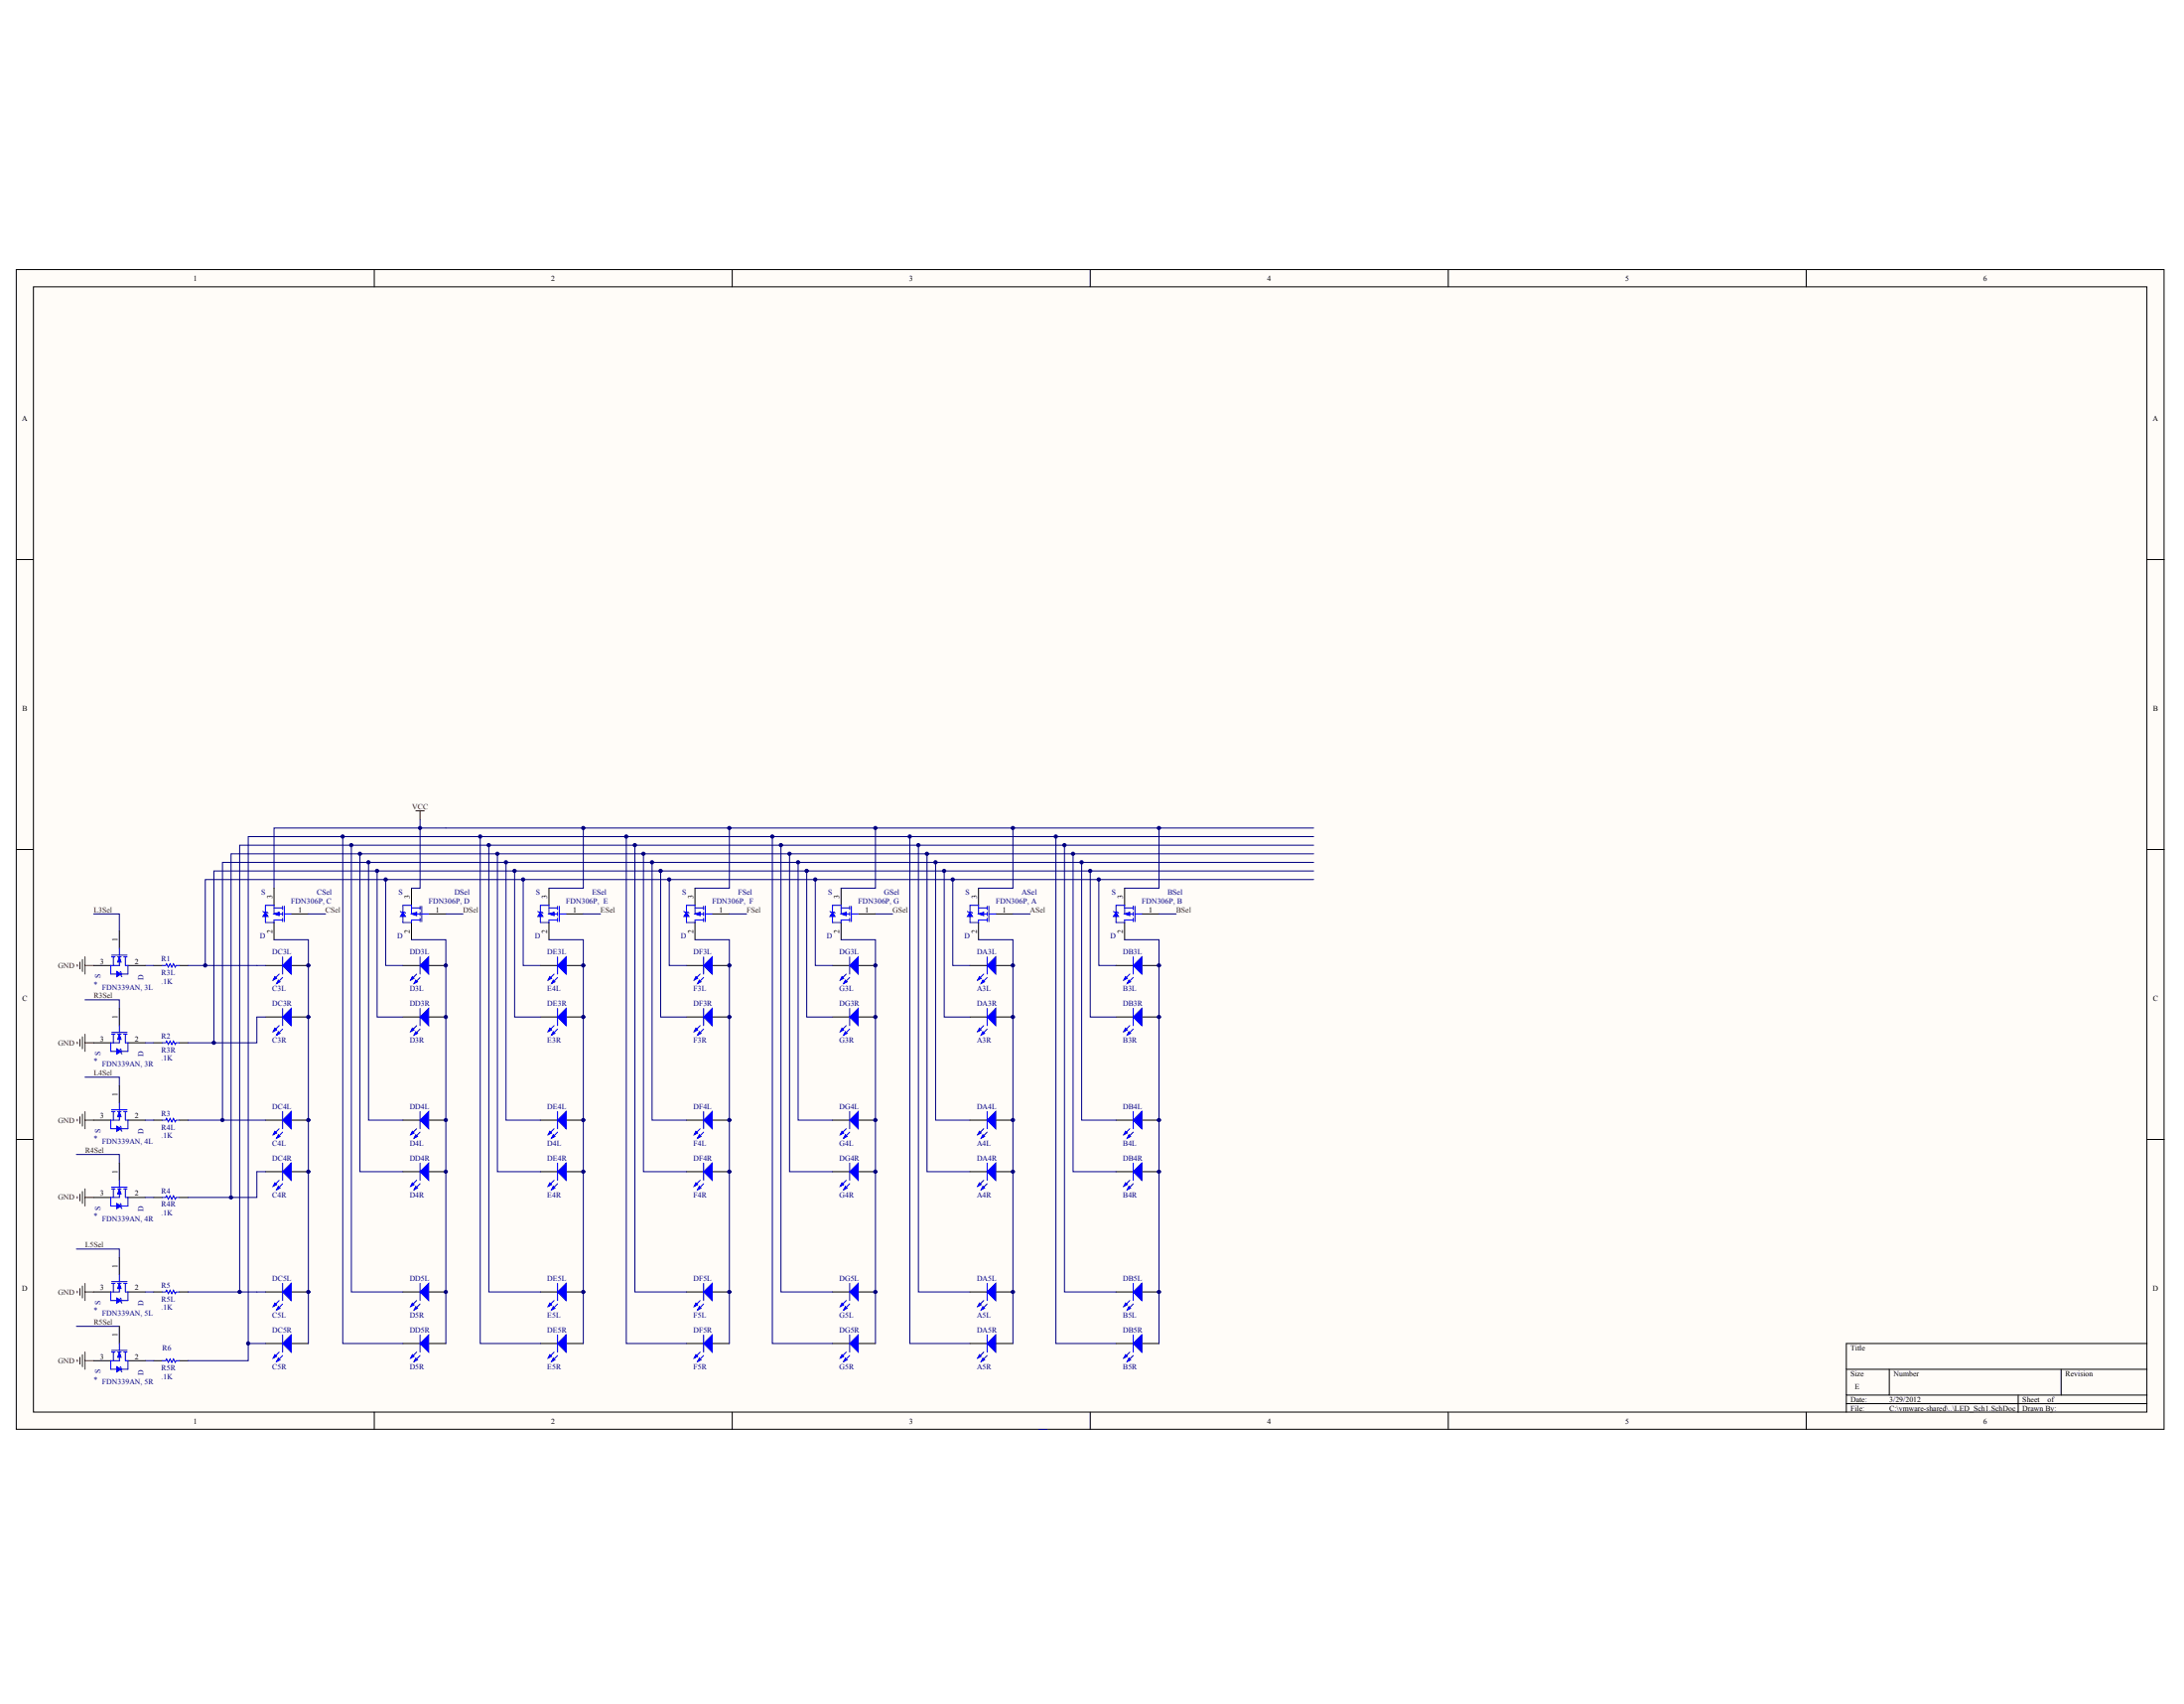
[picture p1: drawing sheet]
<svg xmlns="http://www.w3.org/2000/svg" width="258mm" height="201mm" viewBox="0 0 258 201" stroke-linecap="round" stroke-linejoin="round" font-family="sans-serif">
<g fill="#fffcf8" stroke="#000" stroke-width=".12">
<path d="M1.9 31.8h253.6v136.9h-253.6z"/>
<path d="M3.9 33.8h249.6v132.8h-249.6z"/>
</g>
<g fill="none" stroke="#000" stroke-width=".12">
<path d="M44.2 31.8v2M86.5 31.8v2M128.7 31.8v2M171 31.8v2M213.3 31.8v2M1.9 66h2M253.5 66h2M1.9 100.2h2M11.1 113.9h2M14.1 109.9v2M14.1 119v2M15.1 113.9h2"/>
<path d="M18.2 113.9h1M21.2 113.9h1M31.3 113.9h2.1M32.4 104.8v2M32.4 108.9v2M34.4 113.9h2M34.4 107.9h2M47.6 113.9h2M48.6 104.8v2M48.6 108.9v2M50.6 113.9h2M50.6 107.9h2"/>
<path d="M63.8 113.9h2M64.8 104.8v2M64.8 108.9v2M66.8 113.9h2.1M66.8 107.9h2.1M81.1 113.9h2M82.1 104.8v2M82.1 108.9v2M84.1 113.9h2M84.1 107.9h2M98.3 113.9h2M99.3 104.8v2"/>
<path d="M99.3 108.9v2M101.3 113.9h2.1M101.3 107.9h2.1M114.5 113.9h2.1M115.5 104.8v2M115.5 108.9v2M117.6 113.9h2M117.6 107.9h2M131.8 113.9h2M132.8 104.8v2M132.8 108.9v2M134.8 113.9h2"/>
<path d="M134.8 107.9h2M253.5 100.2h2M1.9 134.5h2M11.1 132.2h2M11.1 123.1h2M14.1 128.1v2.1M14.1 137.3v2M15.1 132.2h2M15.1 123.1h2M18.2 132.2h1M18.2 123.1h1M21.2 132.2h1"/>
<path d="M21.2 123.1h1M31.3 120h2.1M31.3 132.2h2.1M31.3 138.3h2.1M34.4 120h2M34.4 132.2h2M34.4 138.3h2M47.6 120h2M47.6 132.2h2M47.6 138.3h2M50.6 120h2M50.6 132.2h2"/>
<path d="M50.6 138.3h2M63.8 120h2M63.8 132.2h2M63.8 138.3h2M66.8 120h2.1M66.8 132.2h2.1M66.8 138.3h2.1M81.1 120h2M81.1 132.2h2M81.1 138.3h2M84.1 120h2M84.1 132.2h2"/>
<path d="M84.1 138.3h2M98.3 120h2M98.3 132.2h2M98.3 138.3h2M101.3 120h2.1M101.3 132.2h2.1M101.3 138.3h2.1M114.5 120h2.1M114.5 132.2h2.1M114.5 138.3h2.1M117.6 120h2M117.6 132.2h2"/>
<path d="M117.6 138.3h2M131.8 120h2M131.8 132.2h2M131.8 138.3h2M134.8 120h2M134.8 132.2h2M134.8 138.3h2M253.5 134.5h2M11.1 152.5h2M11.1 141.3h2M14.1 148.4v2M14.1 156.5v2"/>
<path d="M15.1 152.5h2M15.1 141.3h2M18.2 152.5h1M18.2 141.3h1M21.2 152.5h1M21.2 141.3h1M31.3 158.5h2.1M31.3 152.5h2.1M34.4 158.5h2M34.4 152.5h2M47.6 158.5h2M47.6 152.5h2"/>
<path d="M50.6 158.5h2M50.6 152.5h2M63.8 158.5h2M63.8 152.5h2M66.8 158.5h2.1M66.8 152.5h2.1M81.1 158.5h2M81.1 152.5h2M84.1 158.5h2M84.1 152.5h2M98.3 158.5h2M98.3 152.5h2"/>
<path d="M101.3 158.5h2.1M101.3 152.5h2.1M114.5 158.5h2.1M114.5 152.5h2.1M117.6 158.5h2M117.6 152.5h2M131.8 158.5h2M131.8 152.5h2M134.8 158.5h2M134.8 152.5h2M253.5 158.5h-35.5v8.2M11.1 160.6h2"/>
<path d="M15.1 160.6h2M18.2 160.6h1M21.2 160.6h1M44.2 166.7v2M86.5 166.7v2M128.7 166.7v2M171 166.7v2M213.3 166.7v2M218 161.6h35.5M218 164.6h35.5M218 165.6h35.5M223.1 161.6v3"/>
<path d="M238.3 164.6v2.1M243.4 161.6v3"/>
</g>
<g fill="#00f" stroke="#00f" stroke-width=".12">
<path d="M33.4 113.9l1-1v2z"/>
<path d="M32.5 115.3l.2 .2-.4 .2z"/>
<path d="M32.9 115.7l.2 .2-.4 .2z"/>
<path d="M33.4 120l1-1v2z"/>
<path d="M32.5 121.3l.2 .2-.4 .2z"/>
<path d="M32.9 121.7l.2 .2-.4 .2z"/>
<path d="M33.4 132.2l1-1v2z"/>
<path d="M32.5 133.5l.2 .2-.4 .2z"/>
<path d="M32.9 133.9l.2 .2-.4 .2z"/>
<path d="M33.4 138.3l1-1v2z"/>
<path d="M32.5 139.6l.2 .2-.4 .2z"/>
<path d="M32.9 140l.2 .2-.4 .2z"/>
<path d="M33.4 152.5l1-1.1v2.1z"/>
<path d="M32.5 153.8l.2 .2-.4 .2z"/>
<path d="M32.9 154.2l.2 .2-.4 .2z"/>
<path d="M33.4 158.5l1-1v2.1z"/>
<path d="M32.5 159.9l.2 .2-.4 .2z"/>
<path d="M32.9 160.3l.2 .2-.4 .2z"/>
<path d="M49.6 113.9l1-1v2z"/>
<path d="M48.7 115.3l.2 .2-.4 .2z"/>
<path d="M49.1 115.7l.2 .2-.4 .2z"/>
<path d="M49.6 120l1-1v2z"/>
<path d="M48.7 121.3l.2 .2-.4 .2z"/>
<path d="M49.1 121.7l.2 .2-.4 .2z"/>
<path d="M49.6 132.2l1-1v2z"/>
<path d="M48.7 133.5l.2 .2-.4 .2z"/>
<path d="M49.1 133.9l.2 .2-.4 .2z"/>
<path d="M49.6 138.3l1-1v2z"/>
<path d="M48.7 139.6l.2 .2-.4 .2z"/>
<path d="M49.1 140l.2 .2-.4 .2z"/>
<path d="M49.6 152.5l1-1.1v2.1z"/>
<path d="M48.7 153.8l.2 .2-.4 .2z"/>
<path d="M49.1 154.2l.2 .2-.4 .2z"/>
<path d="M49.6 158.5l1-1v2.1z"/>
<path d="M48.7 159.9l.2 .2-.4 .2z"/>
<path d="M49.1 160.3l.2 .2-.4 .2z"/>
<path d="M65.8 113.9l1-1v2z"/>
<path d="M64.9 115.3l.2 .2-.4 .2z"/>
<path d="M65.3 115.7l.2 .2-.4 .2z"/>
<path d="M65.8 120l1-1v2z"/>
<path d="M64.9 121.3l.2 .2-.4 .2z"/>
<path d="M65.3 121.7l.2 .2-.4 .2z"/>
<path d="M65.8 132.2l1-1v2z"/>
<path d="M64.9 133.5l.2 .2-.4 .2z"/>
<path d="M65.3 133.9l.2 .2-.4 .2z"/>
<path d="M65.8 138.3l1-1v2z"/>
<path d="M64.9 139.6l.2 .2-.4 .2z"/>
<path d="M65.3 140l.2 .2-.4 .2z"/>
<path d="M65.8 152.5l1-1.1v2.1z"/>
<path d="M64.9 153.8l.2 .2-.4 .2z"/>
<path d="M65.3 154.2l.2 .2-.4 .2z"/>
<path d="M65.8 158.5l1-1v2.1z"/>
<path d="M64.9 159.9l.2 .2-.4 .2z"/>
<path d="M65.3 160.3l.2 .2-.4 .2z"/>
<path d="M83.1 113.9l1-1v2z"/>
<path d="M82.2 115.3l.2 .2-.4 .2z"/>
<path d="M82.6 115.7l.2 .2-.4 .2z"/>
<path d="M83.1 120l1-1v2z"/>
<path d="M82.2 121.3l.2 .2-.4 .2z"/>
<path d="M82.6 121.7l.2 .2-.4 .2z"/>
<path d="M83.1 132.2l1-1v2z"/>
<path d="M82.2 133.5l.2 .2-.4 .2z"/>
<path d="M82.6 133.9l.2 .2-.4 .2z"/>
<path d="M83.1 138.3l1-1v2z"/>
<path d="M82.2 139.6l.2 .2-.4 .2z"/>
<path d="M82.6 140l.2 .2-.4 .2z"/>
<path d="M83.1 152.5l1-1.1v2.1z"/>
<path d="M82.2 153.8l.2 .2-.4 .2z"/>
<path d="M82.6 154.2l.2 .2-.4 .2z"/>
<path d="M83.1 158.5l1-1v2.1z"/>
<path d="M82.2 159.9l.2 .2-.4 .2z"/>
<path d="M82.6 160.3l.2 .2-.4 .2z"/>
<path d="M100.3 113.9l1-1v2z"/>
<path d="M99.4 115.3l.2 .2-.4 .2z"/>
<path d="M99.8 115.7l.2 .2-.4 .2z"/>
<path d="M100.3 120l1-1v2z"/>
<path d="M99.4 121.3l.2 .2-.4 .2z"/>
<path d="M99.8 121.7l.2 .2-.4 .2z"/>
<path d="M100.3 132.2l1-1v2z"/>
<path d="M99.4 133.5l.2 .2-.4 .2z"/>
<path d="M99.8 133.9l.2 .2-.4 .2z"/>
<path d="M100.3 138.3l1-1v2z"/>
<path d="M99.4 139.6l.2 .2-.4 .2z"/>
<path d="M99.8 140l.2 .2-.4 .2z"/>
<path d="M100.3 152.5l1-1.1v2.1z"/>
<path d="M99.4 153.8l.2 .2-.4 .2z"/>
<path d="M99.8 154.2l.2 .2-.4 .2z"/>
<path d="M100.3 158.5l1-1v2.1z"/>
<path d="M99.4 159.9l.2 .2-.4 .2z"/>
<path d="M99.8 160.3l.2 .2-.4 .2z"/>
<path d="M116.6 113.9l1-1v2z"/>
<path d="M115.6 115.3l.2 .2-.4 .2z"/>
<path d="M116.1 115.7l.2 .2-.5 .2z"/>
<path d="M116.6 120l1-1v2z"/>
<path d="M115.6 121.3l.2 .2-.4 .2z"/>
<path d="M116.1 121.7l.2 .2-.5 .2z"/>
<path d="M116.6 132.2l1-1v2z"/>
<path d="M115.6 133.5l.2 .2-.4 .2z"/>
<path d="M116.1 133.9l.2 .2-.5 .2z"/>
<path d="M116.6 138.3l1-1v2z"/>
<path d="M115.6 139.6l.2 .2-.4 .2z"/>
<path d="M116.1 140l.2 .2-.5 .2z"/>
<path d="M116.6 152.5l1-1.1v2.1z"/>
<path d="M115.6 153.8l.2 .2-.4 .2z"/>
<path d="M116.1 154.2l.2 .2-.5 .2z"/>
<path d="M116.6 158.5l1-1v2.1z"/>
<path d="M115.6 159.9l.2 .2-.4 .2z"/>
<path d="M116.1 160.3l.2 .2-.5 .2z"/>
<path d="M133.8 113.9l1-1v2z"/>
<path d="M132.9 115.3l.2 .2-.4 .2z"/>
<path d="M133.3 115.7l.2 .2-.4 .2z"/>
<path d="M133.8 120l1-1v2z"/>
<path d="M132.9 121.3l.2 .2-.4 .2z"/>
<path d="M133.3 121.7l.2 .2-.4 .2z"/>
<path d="M133.8 132.2l1-1v2z"/>
<path d="M132.9 133.5l.2 .2-.4 .2z"/>
<path d="M133.3 133.9l.2 .2-.4 .2z"/>
<path d="M133.8 138.3l1-1v2z"/>
<path d="M132.9 139.6l.2 .2-.4 .2z"/>
<path d="M133.3 140l.2 .2-.4 .2z"/>
<path d="M133.8 152.5l1-1.1v2.1z"/>
<path d="M132.9 153.8l.2 .2-.4 .2z"/>
<path d="M133.3 154.2l.2 .2-.4 .2z"/>
<path d="M133.8 158.5l1-1v2.1z"/>
<path d="M132.9 159.9l.2 .2-.4 .2z"/>
<path d="M133.3 160.3l.2 .2-.4 .2z"/>
<path d="M32.4 107.9l.6-.3v.5z"/>
<path d="M31.3 107.6l.3 .6h-.6z"/>
<path d="M48.6 107.9l.6-.3v.5z"/>
<path d="M47.6 107.6l.3 .6h-.6z"/>
<path d="M64.8 107.9l.6-.3v.5z"/>
<path d="M63.8 107.6l.3 .6h-.6z"/>
<path d="M82.1 107.9l.6-.3v.5z"/>
<path d="M81.1 107.6l.3 .6h-.7z"/>
<path d="M99.3 107.9l.6-.3v.5z"/>
<path d="M98.3 107.6l.3 .6h-.6z"/>
<path d="M115.5 107.9l.7-.3v.5z"/>
<path d="M114.5 107.6l.3 .6h-.6z"/>
<path d="M132.8 107.9l.6-.3v.5z"/>
<path d="M131.8 107.6l.3 .6h-.6z"/>
<path d="M14.1 112.9l.2 .6h-.4z"/>
<path d="M13.8 114.6l.5 .3-.5 .4z"/>
<path d="M14.1 122l.2 .7h-.4z"/>
<path d="M13.8 123.8l.5 .3-.5 .3z"/>
<path d="M14.1 131.2l.2 .6h-.4z"/>
<path d="M13.8 132.9l.5 .3-.5 .3z"/>
<path d="M14.1 140.3l.2 .6h-.4z"/>
<path d="M13.8 142l.5 .3-.5 .3z"/>
<path d="M14.1 151.4l.2 .7h-.4z"/>
<path d="M13.8 153.2l.5 .3-.5 .3z"/>
<path d="M14.1 159.6l.2 .6h-.4z"/>
<path d="M13.8 161.3l.5 .3-.5 .3z"/>
</g>
<g fill="none" stroke="#00f" stroke-width=".12">
<path d="M13.2 112.7h1.8M13.2 112.9h.4M13.4 112.9v1M13.9 112.9h.4M14.1 111.9v.8M14.1 112.9v1h-1v1h.7M14.2 114.6l.1 .1v.5l.1 .1M14.6 112.9h.4M14.8 112.9v1h.3v1h-.8M19.2 113.9h.4l.1-.2 .2 .4 .2-.4 .2 .4 .2-.4 .2 .4 .1-.2h.4M31 107.5l.1 .1h.4l.1 .1M31.3 107.6v-.8h1.1v1.1h1"/>
<path d="M31.3 108.2v.7h1.1v-.3h1M32.4 107.1h1M33 114.9l-.7 .8M33.4 115.4l-.7 .7M33.4 106.9v.4M33.4 107.6v.5M33.4 108.4v.4M33.4 112.9v2M33.4 119v2M33.6 107.9h.8M33.6 106.9v1.9M47.3 107.5l.1 .1h.4l.1 .1"/>
<path d="M47.6 108.2v.7h1v-.3h1M47.6 107.6v-.8h1v1.1h1M48.6 107.1h1M49.2 114.9l-.7 .8M49.6 115.4l-.7 .7M49.6 106.9v.4M49.6 107.6v.5M49.6 108.4v.4M49.6 112.9v2M49.6 119v2M49.8 107.9h.8M49.8 106.9v1.9"/>
<path d="M63.5 107.5l.1 .1h.4l.1 .1M63.8 108.2v.7h1v-.3h1M63.8 107.6v-.8h1v1.1h1M64.8 107.1h1M65.4 114.9l-.7 .8M65.8 115.4l-.7 .7M65.8 106.9v.4M65.8 107.6v.5M65.8 108.4v.4M65.8 112.9v2M65.8 119v2M66 107.9h.8"/>
<path d="M66 106.9v1.9M80.7 107.5l.1 .1h.5l.1 .1M81.1 108.2v.7h1v-.3h1M81.1 107.6v-.8h1v1.1h1M82.1 107.1h1M82.7 114.9l-.7 .8M83.1 115.4l-.7 .7M83.1 106.9v.4M83.1 107.6v.5M83.1 108.4v.4M83.1 112.9v2M83.1 119v2"/>
<path d="M83.3 107.9h.8M83.3 106.9v1.9M98 107.5l.1 .1h.4l.1 .1M98.3 108.2v.7h1v-.3h1M98.3 107.6v-.8h1v1.1h1M99.3 107.1h1M99.9 114.9l-.7 .8M100.3 115.4l-.7 .7M100.3 106.9v.4M100.3 107.6v.5M100.3 108.4v.4M100.3 112.9v2"/>
<path d="M100.3 119v2M100.5 107.9h.8M100.5 106.9v1.9M114.2 107.5l.1 .1h.4l.1 .1M114.5 108.2v.7h1v-.3h1.1M114.5 107.6v-.8h1v1.1h1.1M115.5 107.1h1.1M116.2 114.9l-.8 .8M116.6 115.4l-.8 .7M116.6 106.9v.4M116.6 107.6v.5M116.6 108.4v.4"/>
<path d="M116.6 112.9v2M116.6 119v2M116.8 107.9h.8M116.8 106.9v1.9M131.5 107.5l.1 .1h.4l.1 .1M131.8 108.2v.7h1v-.3h1M131.8 107.6v-.8h1v1.1h1M132.8 107.1h1M133.4 114.9l-.7 .8M133.8 115.4l-.7 .7M133.8 106.9v.4M133.8 107.6v.5"/>
<path d="M133.8 108.4v.4M133.8 112.9v2M133.8 119v2M134 107.9h.8M134 106.9v1.9M13.2 121.8h1.8M13.2 122h.4M13.2 131h1.8M13.2 131.2h.4M13.4 122v1.1M13.4 131.2v1M13.9 122h.4"/>
<path d="M13.9 131.2h.4M14.1 121v.8M14.1 122v1.1h-1v1h.7M14.1 130.2v.8M14.1 131.2v1h-1v1h.7M14.1 139.3v.8M14.2 123.8l.1 .1v.4l.1 .1M14.2 132.9l.1 .1v.4l.1 .1M14.6 122h.4M14.6 131.2h.4M14.8 122v1.1h.3v1h-.8M14.8 131.2v1h.3v1h-.8"/>
<path d="M19.2 123.1h.4l.1-.2 .2 .4 .2-.4 .2 .4 .2-.4 .2 .4 .1-.2h.4M19.2 132.2h.4l.1-.2 .2 .4 .2-.4 .2 .4 .2-.4 .2 .4 .1-.2h.4M33 121l-.7 .7M33 133.2l-.7 .7M33 139.3l-.7 .7M33.4 131.2v2M33.4 137.3v2M33.4 121.4l-.7 .7M33.4 133.6l-.7 .7M33.4 139.7l-.7 .7M49.2 121l-.7 .7M49.2 133.2l-.7 .7"/>
<path d="M49.2 139.3l-.7 .7M49.6 131.2v2M49.6 137.3v2M49.6 121.4l-.7 .7M49.6 133.6l-.7 .7M49.6 139.7l-.7 .7M65.4 121l-.7 .7M65.4 133.2l-.7 .7M65.4 139.3l-.7 .7M65.8 131.2v2M65.8 137.3v2M65.8 121.4l-.7 .7"/>
<path d="M65.8 133.6l-.7 .7M65.8 139.7l-.7 .7M82.7 121l-.7 .7M82.7 133.2l-.7 .7M82.7 139.3l-.7 .7M83.1 131.2v2M83.1 137.3v2M83.1 121.4l-.7 .7M83.1 133.6l-.7 .7M83.1 139.7l-.7 .7M99.9 121l-.7 .7M99.9 133.2l-.7 .7"/>
<path d="M99.9 139.3l-.7 .7M100.3 131.2v2M100.3 137.3v2M100.3 121.4l-.7 .7M100.3 133.6l-.7 .7M100.3 139.7l-.7 .7M116.2 121l-.8 .7M116.2 133.2l-.8 .7M116.2 139.3l-.8 .7M116.6 131.2v2M116.6 137.3v2M116.6 121.4l-.8 .7"/>
<path d="M116.6 133.6l-.8 .7M116.6 139.7l-.8 .7M133.4 121l-.7 .7M133.4 133.2l-.7 .7M133.4 139.3l-.7 .7M133.8 131.2v2M133.8 137.3v2M133.8 121.4l-.7 .7M133.8 133.6l-.7 .7M133.8 139.7l-.7 .7M13.2 140.1h1.8M13.2 140.3h.4"/>
<path d="M13.2 151.2h1.8M13.2 151.4h.4M13.2 159.4h1.8M13.2 159.6h.4M13.4 140.3v1M13.4 151.4v1.1M13.4 159.6v1M13.9 140.3h.4M13.9 151.4h.4M13.9 159.6h.4M14.1 140.3v1h-1v1h.7M14.1 150.4v.8"/>
<path d="M14.1 151.4v1.1h-1v1h.7M14.1 158.5v.9M14.1 159.6v1h-1v1h.7M14.2 142l.1 .1v.4l.1 .1M14.2 153.2l.1 .1v.4l.1 .1M14.6 140.3h.4M14.6 151.4h.4M14.6 159.6h.4M14.8 140.3v1h.3v1h-.8M14.8 151.4v1.1h.3v1h-.8M14.8 159.6v1h.3v1h-.8M19.2 141.3h.4l.1-.2 .2 .4 .2-.4 .2 .4 .2-.4 .2 .4 .1-.2h.4"/>
<path d="M19.2 152.5h.4l.1-.2 .2 .4 .2-.4 .2 .4 .2-.4 .2 .4 .1-.2h.4M33 153.5l-.7 .7M33 159.6l-.7 .7M33.4 151.4v2.1M33.4 157.5v2.1M33.4 153.9l-.7 .7M33.4 160l-.7 .7M49.2 153.5l-.7 .7M49.2 159.6l-.7 .7M49.6 151.4v2.1M49.6 157.5v2.1M49.6 153.9l-.7 .7"/>
<path d="M49.6 160l-.7 .7M65.4 153.5l-.7 .7M65.4 159.6l-.7 .7M65.8 151.4v2.1M65.8 157.5v2.1M65.8 153.9l-.7 .7M65.8 160l-.7 .7M82.7 153.5l-.7 .7M82.7 159.6l-.7 .7M83.1 151.4v2.1M83.1 157.5v2.1M83.1 153.9l-.7 .7"/>
<path d="M83.1 160l-.7 .7M99.9 153.5l-.7 .7M99.9 159.6l-.7 .7M100.3 151.4v2.1M100.3 157.5v2.1M100.3 153.9l-.7 .7M100.3 160l-.7 .7M116.2 153.5l-.8 .7M116.2 159.6l-.8 .7M116.6 151.4v2.1M116.6 157.5v2.1M116.6 153.9l-.8 .7"/>
<path d="M116.6 160l-.8 .7M133.4 153.5l-.7 .7M133.4 159.6l-.7 .7M133.8 151.4v2.1M133.8 157.5v2.1M133.8 153.9l-.7 .7M133.8 160l-.7 .7M14.2 161.3l.1 .1v.4l.1 .1M19.2 160.6h.4l.1-.2 .2 .4 .2-.4 .2 .4 .2-.4 .2 .4 .1-.2h.4"/>
</g>
<g fill="none" stroke="#800000" stroke-width=".12">
<path d="M49.1 95.7h1M49.6 95.7v1M9.1 113.8v.2M9.4 113.5v.8M9.7 113.2v1.4M10 112.9v2M10 113.9h1.1M9.1 123v.2M9.1 132.1v.2M9.4 122.7v.8M9.4 131.8v.8M9.7 122.3v1.5"/>
<path d="M9.7 131.5v1.4M10 122v2.1M10 131.2v2M10 123.1h1.1M10 132.2h1.1M9.1 141.2v.2M9.1 152.4v.2M9.4 140.9v.8M9.4 152.1v.8M9.7 140.6v1.4M9.7 151.8v1.4M9.7 159.9v1.4"/>
<path d="M10 140.3v2M10 151.4v2.1M10 159.6v2M10 141.3h1.1M10 152.5h1.1M9.1 160.5v.2M9.4 160.2v.8M10 160.6h1.1"/>
</g>
<g fill="none" stroke="#000080" stroke-width=".12">
<path d="M40.5 98.7v59.8h7.1M41.5 99.7v52.8h6.1M49.6 97.7h-17.2v7.1M49.6 97.7v7.1h-1M49.6 97.7h105.5M49.6 96.7v1M56.7 98.7v59.8h7.1M57.7 99.7v52.8h6.1M68.9 97.7v7.1h-4.1M74 98.7v59.8h7.1M75 99.7v52.8h6.1M86.1 97.7v7.1h-4"/>
<path d="M91.2 98.7v59.8h7.1M92.2 99.7v52.8h6.1M103.4 97.7v7.1h-4.1M107.4 98.7v59.8h7.1M108.4 99.7v52.8h6.1M119.6 97.7v7.1h-4.1M124.7 98.7v59.8h7.1M125.7 99.7v52.8h6.1M136.8 97.7v7.1h-4M155.1 98.7h-125.8v61.9h-7.1M155.1 99.7h-126.8v52.8M10 118h4.1v1"/>
<path d="M11.1 107.9h3v2M17.1 113.9h1.1M22.2 113.9h9.1M32.4 110.9h4v47.6M36.4 107.9h2M42.5 100.8v37.5h5.1M43.5 101.8v30.4h4.1M44.5 102.8v17.2h3.1M45.5 103.8v10.1h2.1M48.6 110.9h4v47.6M52.6 107.9h2.1M58.7 100.8v37.5h5.1"/>
<path d="M59.7 101.8v30.4h4.1M60.8 102.8v17.2h3M61.8 103.8v10.1h2M64.8 110.9h4.1v47.6M68.9 107.9h2M76 100.8v37.5h5.1M77 101.8v30.4h4.1M78 102.8v17.2h3.1M79 103.8v10.1h2.1M82.1 110.9h4v47.6M86.1 107.9h2.1M93.2 100.8v37.5h5.1"/>
<path d="M94.2 101.8v30.4h4.1M95.3 102.8v17.2h3M96.3 103.8v10.1h2M99.3 110.9h4.1v47.6M103.4 107.9h2M109.5 100.8v37.5h5M110.5 101.8v30.4h4M111.5 102.8v17.2h3M112.5 103.8v10.1h2M115.5 110.9h4.1v47.6M119.6 107.9h2M126.7 100.8v37.5h5.1"/>
<path d="M127.7 101.8v30.4h4.1M128.7 102.8v17.2h3.1M129.7 103.8v10.1h2.1M132.8 110.9h4v47.6M136.8 107.9h2.1M155.1 103.8h-130.9v10.1M155.1 102.8h-129.8v20.3M155.1 101.8h-128.8v30.4M155.1 100.8h-127.8v40.5M9 136.2h5.1v1.1M10 127.1h4.1v1M17.1 123.1h1.1"/>
<path d="M17.1 132.2h1.1M22.2 123.1h3.1M22.2 132.2h9.1M31.3 120h-1v3.1h-5M31.3 138.3h-1v3h-3M9 147.4h5.1v1M9 156.5h5.1M17.1 141.3h1.1M17.1 152.5h1.1M22.2 141.3h5.1M22.2 152.5h9.1M29.3 158.5h2"/>
<path d="M17.1 160.6h1.1M122.6 168.7h1.1"/>
</g>
<g fill="#000080" stroke="#000080" stroke-width=".12">
<circle cx="24.2" cy="113.9" r=".19"/>
<circle cx="25.2" cy="123.1" r=".19"/>
<circle cx="26.3" cy="132.2" r=".19"/>
<circle cx="27.3" cy="141.3" r=".19"/>
<circle cx="28.3" cy="152.5" r=".19"/>
<circle cx="29.3" cy="158.5" r=".19"/>
<circle cx="36.4" cy="152.5" r=".19"/>
<circle cx="36.4" cy="138.3" r=".19"/>
<circle cx="36.4" cy="132.2" r=".19"/>
<circle cx="36.4" cy="120" r=".19"/>
<circle cx="36.4" cy="113.9" r=".19"/>
<circle cx="40.5" cy="98.7" r=".19"/>
<circle cx="41.5" cy="99.7" r=".19"/>
<circle cx="42.5" cy="100.7" r=".19"/>
<circle cx="43.5" cy="101.8" r=".19"/>
<circle cx="44.5" cy="102.8" r=".19"/>
<circle cx="45.5" cy="103.8" r=".19"/>
<circle cx="49.6" cy="97.7" r=".19"/>
<circle cx="52.6" cy="152.5" r=".19"/>
<circle cx="52.6" cy="138.3" r=".19"/>
<circle cx="52.6" cy="132.2" r=".19"/>
<circle cx="52.6" cy="120" r=".19"/>
<circle cx="52.6" cy="113.9" r=".19"/>
<circle cx="56.7" cy="98.7" r=".19"/>
<circle cx="57.7" cy="99.7" r=".19"/>
<circle cx="58.7" cy="100.7" r=".19"/>
<circle cx="59.7" cy="101.8" r=".19"/>
<circle cx="60.8" cy="102.8" r=".19"/>
<circle cx="61.8" cy="103.8" r=".19"/>
<circle cx="68.9" cy="152.5" r=".19"/>
<circle cx="68.9" cy="138.3" r=".19"/>
<circle cx="68.9" cy="132.2" r=".19"/>
<circle cx="68.9" cy="120" r=".19"/>
<circle cx="68.9" cy="113.9" r=".19"/>
<circle cx="68.9" cy="97.7" r=".19"/>
<circle cx="73.9" cy="98.7" r=".19"/>
<circle cx="75" cy="99.7" r=".19"/>
<circle cx="76" cy="100.7" r=".19"/>
<circle cx="77" cy="101.8" r=".19"/>
<circle cx="78" cy="102.8" r=".19"/>
<circle cx="79" cy="103.8" r=".19"/>
<circle cx="86.1" cy="152.5" r=".19"/>
<circle cx="86.1" cy="138.3" r=".19"/>
<circle cx="86.1" cy="132.2" r=".19"/>
<circle cx="86.1" cy="120" r=".19"/>
<circle cx="86.1" cy="113.9" r=".19"/>
<circle cx="86.1" cy="97.7" r=".19"/>
<circle cx="91.2" cy="98.7" r=".19"/>
<circle cx="92.2" cy="99.7" r=".19"/>
<circle cx="93.2" cy="100.7" r=".19"/>
<circle cx="94.2" cy="101.8" r=".19"/>
<circle cx="95.2" cy="102.8" r=".19"/>
<circle cx="96.3" cy="103.8" r=".19"/>
<circle cx="103.4" cy="152.5" r=".19"/>
<circle cx="103.4" cy="138.3" r=".19"/>
<circle cx="103.4" cy="132.2" r=".19"/>
<circle cx="103.4" cy="120" r=".19"/>
<circle cx="103.4" cy="113.9" r=".19"/>
<circle cx="103.4" cy="97.7" r=".19"/>
<circle cx="107.4" cy="98.7" r=".19"/>
<circle cx="108.4" cy="99.7" r=".19"/>
<circle cx="109.5" cy="100.7" r=".19"/>
<circle cx="110.5" cy="101.8" r=".19"/>
<circle cx="111.5" cy="102.8" r=".19"/>
<circle cx="112.5" cy="103.8" r=".19"/>
<circle cx="119.6" cy="152.5" r=".19"/>
<circle cx="119.6" cy="138.3" r=".19"/>
<circle cx="119.6" cy="132.2" r=".19"/>
<circle cx="119.6" cy="120" r=".19"/>
<circle cx="119.6" cy="113.9" r=".19"/>
<circle cx="119.6" cy="97.7" r=".19"/>
<circle cx="124.7" cy="98.7" r=".19"/>
<circle cx="125.7" cy="99.7" r=".19"/>
<circle cx="126.7" cy="100.7" r=".19"/>
<circle cx="127.7" cy="101.8" r=".19"/>
<circle cx="128.7" cy="102.8" r=".19"/>
<circle cx="129.7" cy="103.8" r=".19"/>
<circle cx="136.8" cy="152.5" r=".19"/>
<circle cx="136.8" cy="138.3" r=".19"/>
<circle cx="136.8" cy="132.2" r=".19"/>
<circle cx="136.8" cy="120" r=".19"/>
<circle cx="136.8" cy="113.9" r=".19"/>
<circle cx="136.8" cy="97.7" r=".19"/>
</g>
<g font-size=".9">
<text x="22.8" y="33.1">1</text>
<text x="65.1" y="33.1">2</text>
<text x="107.4" y="33.1">3</text>
<text x="149.6" y="33.1">4</text>
<text x="191.9" y="33.1">5</text>
<text x="234.2" y="33.1">6</text>
<text x="2.6" y="49.7">A</text>
<text x="254.2" y="49.7">A</text>
<text x="2.6" y="84">B</text>
<text x="254.2" y="84">B</text>
<text x="32.2" y="106" transform="rotate(-90 32.2 106)">3</text>
<text x="35.2" y="107.7">1</text>
<text x="48.4" y="106" transform="rotate(-90 48.4 106)">3</text>
<text x="51.4" y="107.7">1</text>
<text x="64.6" y="106" transform="rotate(-90 64.6 106)">3</text>
<text x="67.7" y="107.7">1</text>
<text x="81.9" y="106" transform="rotate(-90 81.9 106)">3</text>
<text x="84.9" y="107.7">1</text>
<text x="99.1" y="106" transform="rotate(-90 99.1 106)">3</text>
<text x="102.2" y="107.7">1</text>
<text x="115.3" y="106" transform="rotate(-90 115.3 106)">3</text>
<text x="118.4" y="107.7">1</text>
<text x="132.6" y="106" transform="rotate(-90 132.6 106)">3</text>
<text x="135.6" y="107.7">1</text>
<text x="11.8" y="113.7">3</text>
<text x="13.9" y="111.1" transform="rotate(-90 13.9 111.1)">1</text>
<text x="15.9" y="113.7">2</text>
<text x="32.2" y="110.1" transform="rotate(-90 32.2 110.1)">2</text>
<text x="48.4" y="110.1" transform="rotate(-90 48.4 110.1)">2</text>
<text x="64.6" y="110.1" transform="rotate(-90 64.6 110.1)">2</text>
<text x="81.9" y="110.1" transform="rotate(-90 81.9 110.1)">2</text>
<text x="99.1" y="110.1" transform="rotate(-90 99.1 110.1)">2</text>
<text x="115.3" y="110.1" transform="rotate(-90 115.3 110.1)">2</text>
<text x="132.6" y="110.1" transform="rotate(-90 132.6 110.1)">2</text>
<text x="2.6" y="118.2">C</text>
<text x="254.2" y="118.2">C</text>
<text x="11.8" y="122.9">3</text>
<text x="13.9" y="120.2" transform="rotate(-90 13.9 120.2)">1</text>
<text x="15.9" y="122.9">2</text>
<text x="11.8" y="132">3</text>
<text x="13.9" y="129.3" transform="rotate(-90 13.9 129.3)">1</text>
<text x="15.9" y="132">2</text>
<text x="11.8" y="141.1">3</text>
<text x="13.9" y="138.5" transform="rotate(-90 13.9 138.5)">1</text>
<text x="15.9" y="141.1">2</text>
<text x="13.9" y="149.6" transform="rotate(-90 13.9 149.6)">1</text>
<text x="2.6" y="152.4">D</text>
<text x="11.8" y="152.3">3</text>
<text x="15.9" y="152.3">2</text>
<text x="254.2" y="152.4">D</text>
<text x="11.8" y="160.4">3</text>
<text x="13.9" y="157.7" transform="rotate(-90 13.9 157.7)">1</text>
<text x="15.9" y="160.4">2</text>
<text x="218.5" y="159.4">Title</text>
<text x="22.8" y="168">1</text>
<text x="65.1" y="168">2</text>
<text x="107.4" y="168">3</text>
<text x="149.6" y="168">4</text>
<text x="191.9" y="168">5</text>
<text x="218.5" y="162.4">Size</text>
<text x="218.5" y="165.4">Date:</text>
<text x="218.5" y="166.5">File:</text>
<text x="219" y="163.9">E</text>
<text x="223.1" y="165.4">3/29/2012</text>
<text x="223.1" y="166.5">C:\vmware-shared\..\LED_Sch1.SchDoc</text>
<text x="223.6" y="162.4">Number</text>
<text x="234.2" y="168">6</text>
<text x="238.8" y="165.4">Sheet</text>
<text x="238.8" y="166.5">Drawn By:</text>
<text x="241.8" y="165.4">of</text>
<text x="243.9" y="162.4">Revision</text>
</g>
<g font-size=".9" fill="#800000">
<text x="48.7" y="95.5">VCC</text>
<text x="11.1" y="107.7">L3Sel</text>
<text x="38.4" y="107.7">CSel</text>
<text x="54.7" y="107.7">DSel</text>
<text x="70.9" y="107.7">ESel</text>
<text x="88.2" y="107.7">FSel</text>
<text x="105.4" y="107.7">GSel</text>
<text x="121.6" y="107.7">ASel</text>
<text x="138.9" y="107.7">BSel</text>
<text x="6.8" y="114.2">GND</text>
<text x="11.1" y="117.8">R3Sel</text>
<text x="6.8" y="123.4">GND</text>
<text x="11.1" y="126.9">L4Sel</text>
<text x="6.8" y="132.5">GND</text>
<text x="10" y="136">R4Sel</text>
<text x="6.8" y="141.6">GND</text>
<text x="10" y="147.2">L5Sel</text>
<text x="6.8" y="152.8">GND</text>
<text x="6.8" y="160.9">GND</text>
<text x="11.1" y="156.3">R5Sel</text>
</g>
<g font-size=".9" fill="#000080">
<text x="30.8" y="105.6">S</text>
<text x="34.4" y="106.6">FDN306P, C</text>
<text x="37.4" y="105.6">CSel</text>
<text x="47.1" y="105.6">S</text>
<text x="50.6" y="106.6">FDN306P, D</text>
<text x="53.7" y="105.6">DSel</text>
<text x="63.3" y="105.6">S</text>
<text x="66.8" y="106.6">FDN306P, E</text>
<text x="69.9" y="105.6">ESel</text>
<text x="80.5" y="105.6">S</text>
<text x="84.1" y="106.6">FDN306P, F</text>
<text x="87.1" y="105.6">FSel</text>
<text x="97.8" y="105.6">S</text>
<text x="101.4" y="106.6">FDN306P, G</text>
<text x="104.4" y="105.6">GSel</text>
<text x="114" y="105.6">S</text>
<text x="117.6" y="106.6">FDN306P, A</text>
<text x="120.6" y="105.6">ASel</text>
<text x="131.3" y="105.6">S</text>
<text x="134.8" y="106.6">FDN306P, B</text>
<text x="137.9" y="105.6">BSel</text>
<text x="19.1" y="113.4">R1</text>
<text x="30.7" y="110.7">D</text>
<text x="32.1" y="112.6">DC3L</text>
<text x="46.9" y="110.7">D</text>
<text x="48.4" y="112.6">DD3L</text>
<text x="63.1" y="110.7">D</text>
<text x="64.6" y="112.6">DE3L</text>
<text x="80.4" y="110.7">D</text>
<text x="81.9" y="112.6">DF3L</text>
<text x="97.6" y="110.7">D</text>
<text x="99.1" y="112.6">DG3L</text>
<text x="113.9" y="110.7">D</text>
<text x="115.3" y="112.6">DA3L</text>
<text x="131.1" y="110.7">D</text>
<text x="132.6" y="112.6">DB3L</text>
<text x="11.1" y="116.4">*</text>
<text x="11.9" y="115.5" transform="rotate(-90 11.9 115.5)">S</text>
<text x="12.1" y="116.8">FDN339AN, 3L</text>
<text x="16.9" y="115.6" transform="rotate(-90 16.9 115.6)">D</text>
<text x="19.1" y="116.1">.1K</text>
<text x="19.1" y="115.1">R3L</text>
<text x="32.1" y="117">C3L</text>
<text x="32.1" y="118.7">DC3R</text>
<text x="48.4" y="117">D3L</text>
<text x="48.4" y="118.7">DD3R</text>
<text x="64.6" y="117">E4L</text>
<text x="64.6" y="118.7">DE3R</text>
<text x="81.9" y="117">F3L</text>
<text x="81.9" y="118.7">DF3R</text>
<text x="99.1" y="117">G3L</text>
<text x="99.1" y="118.7">DG3R</text>
<text x="115.3" y="117">A3L</text>
<text x="115.3" y="118.7">DA3R</text>
<text x="132.6" y="117">B3L</text>
<text x="132.6" y="118.7">DB3R</text>
<text x="11.1" y="125.6">*</text>
<text x="11.9" y="124.6" transform="rotate(-90 11.9 124.6)">S</text>
<text x="12.1" y="125.9">FDN339AN, 3R</text>
<text x="16.9" y="124.7" transform="rotate(-90 16.9 124.7)">D</text>
<text x="19.1" y="125.2">.1K</text>
<text x="19.1" y="122.6">R2</text>
<text x="19.1" y="124.2">R3R</text>
<text x="32.1" y="123.1">C3R</text>
<text x="48.4" y="123.1">D3R</text>
<text x="64.6" y="123.1">E3R</text>
<text x="81.9" y="123.1">F3R</text>
<text x="99.1" y="123.1">G3R</text>
<text x="115.3" y="123.1">A3R</text>
<text x="132.6" y="123.1">B3R</text>
<text x="19.1" y="131.7">R3</text>
<text x="32.1" y="130.9">DC4L</text>
<text x="48.4" y="130.9">DD4L</text>
<text x="64.6" y="130.9">DE4L</text>
<text x="81.9" y="130.9">DF4L</text>
<text x="99.1" y="130.9">DG4L</text>
<text x="115.3" y="130.9">DA4L</text>
<text x="132.6" y="130.9">DB4L</text>
<text x="11.1" y="134.7">*</text>
<text x="11.9" y="133.7" transform="rotate(-90 11.9 133.7)">S</text>
<text x="12.1" y="135">FDN339AN, 4L</text>
<text x="16.9" y="133.9" transform="rotate(-90 16.9 133.9)">D</text>
<text x="19.1" y="134.3">.1K</text>
<text x="19.1" y="133.3">R4L</text>
<text x="32.1" y="135.2">C4L</text>
<text x="32.1" y="136.9">DC4R</text>
<text x="48.4" y="135.2">D4L</text>
<text x="48.4" y="136.9">DD4R</text>
<text x="64.6" y="135.2">D4L</text>
<text x="64.6" y="136.9">DE4R</text>
<text x="81.9" y="135.2">F4L</text>
<text x="81.9" y="136.9">DF4R</text>
<text x="99.1" y="135.2">G4L</text>
<text x="99.1" y="136.9">DG4R</text>
<text x="115.3" y="135.2">A4L</text>
<text x="115.3" y="136.9">DA4R</text>
<text x="132.6" y="135.2">B4L</text>
<text x="132.6" y="136.9">DB4R</text>
<text x="11.1" y="143.8">*</text>
<text x="11.9" y="142.8" transform="rotate(-90 11.9 142.8)">S</text>
<text x="16.9" y="143" transform="rotate(-90 16.9 143)">D</text>
<text x="19.1" y="143.4">.1K</text>
<text x="19.1" y="140.8">R4</text>
<text x="19.1" y="142.4">R4R</text>
<text x="32.1" y="141.3">C4R</text>
<text x="48.4" y="141.3">D4R</text>
<text x="64.6" y="141.3">E4R</text>
<text x="81.9" y="141.3">F4R</text>
<text x="99.1" y="141.3">G4R</text>
<text x="115.3" y="141.3">A4R</text>
<text x="132.6" y="141.3">B4R</text>
<text x="12.1" y="144.2">FDN339AN, 4R</text>
<text x="11.1" y="154.9">*</text>
<text x="11.9" y="154" transform="rotate(-90 11.9 154)">S</text>
<text x="12.1" y="155.3">FDN339AN, 5L</text>
<text x="16.9" y="154.1" transform="rotate(-90 16.9 154.1)">D</text>
<text x="19.1" y="154.6">.1K</text>
<text x="19.1" y="151.9">R5</text>
<text x="19.1" y="153.6">R5L</text>
<text x="32.1" y="151.1">DC5L</text>
<text x="32.1" y="155.5">C5L</text>
<text x="48.4" y="151.1">DD5L</text>
<text x="48.4" y="155.5">D5R</text>
<text x="64.6" y="151.1">DE5L</text>
<text x="64.6" y="155.5">E5L</text>
<text x="81.9" y="151.1">DF5L</text>
<text x="81.9" y="155.5">F5L</text>
<text x="99.1" y="151.1">DG5L</text>
<text x="99.1" y="155.5">G5L</text>
<text x="115.3" y="151.1">DA5L</text>
<text x="115.3" y="155.5">A5L</text>
<text x="132.6" y="151.1">DB5L</text>
<text x="132.6" y="155.5">B5L</text>
<text x="19.1" y="161.7">R5R</text>
<text x="19.2" y="159.4">R6</text>
<text x="32.1" y="157.2">DC5R</text>
<text x="32.1" y="161.6">C5R</text>
<text x="48.4" y="157.2">DD5R</text>
<text x="48.4" y="161.6">D5R</text>
<text x="64.6" y="157.2">DE5R</text>
<text x="64.6" y="161.6">E5R</text>
<text x="81.9" y="157.2">DF5R</text>
<text x="81.9" y="161.6">F5R</text>
<text x="99.1" y="157.2">DG5R</text>
<text x="99.1" y="161.6">G5R</text>
<text x="115.3" y="157.2">DA5R</text>
<text x="115.3" y="161.6">A5R</text>
<text x="132.6" y="157.2">DB5R</text>
<text x="132.6" y="161.6">B5R</text>
<text x="11.1" y="163.1">*</text>
<text x="11.9" y="162.1" transform="rotate(-90 11.9 162.1)">S</text>
<text x="12.1" y="163.4">FDN339AN, 5R</text>
<text x="16.9" y="162.2" transform="rotate(-90 16.9 162.2)">D</text>
<text x="19.1" y="162.7">.1K</text>
</g>
</svg>
